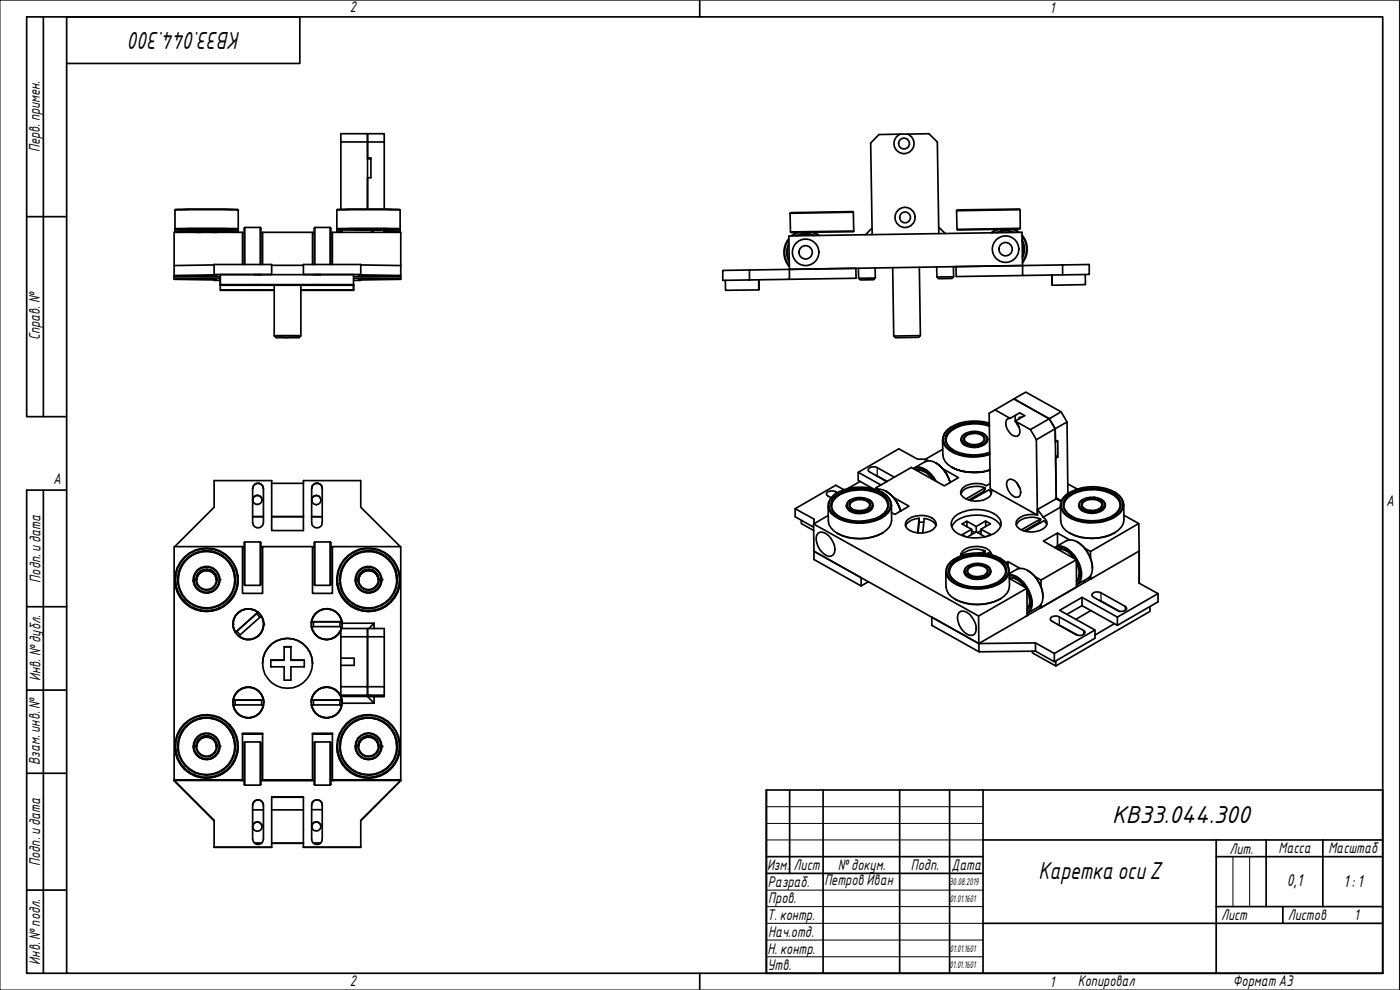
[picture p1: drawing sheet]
<svg xmlns="http://www.w3.org/2000/svg" width="420mm" height="297mm" viewBox="0 0 420 297" stroke-linecap="round" stroke-linejoin="round" font-family="sans-serif">
<g fill="none" stroke="#000" stroke-width=".51">
<path d="M102.3 42.6h8v-2.5h-8v22.7M110.3 53.3h1v-5.9h-1v-7.3h5v2.5h-5v20.1M110.3 47.7h1M115.3 42.6v20.1M272.3 40.2a3 3 0 0 1 1.4 4.6 3 3 0 0 1-4.8 .1 3 3 0 0 1 1.3-4.6M272.4 40.2l-8.6 .2-2.5 2.5 .4 27.5M272.4 40.2l6.4-.1 2.5 2.5 .4 27.5M52.5 63l.2-.1 3.1-.2h12.3l3.2 .2 .2 .1M52.5 63h19M52.5 69.5h19M52.5 63v6.5M52.5 69.5l.2 .1"/>
<path d="M52.7 68.9l-.2-.3 4.1-.1 14.9 .1-.2 .3M52.7 68.8h18.5l-5.4 .2zM53.1 69.7l-.4-.1h18.5l-.4 .1M53.3 68.8l10.5-.1 6.8 .2-12.2 .1zM53.8 69.7l-.5-.1h17.4l-.5 .1M56.1 68.8l2.1 .1M56.1 69.5l2.1 .1M58.2 68.8l7.6 .1zM58.8 68.8l6.4 .1zM59.6 69.7l-1.4-.1h7.6l-1.4 .1M60.7 69.7l-1.9-.1h6.4l-2 .1M64.3 79.5l-12 .2v3l12-.2v-3.1h17.2v3l-17.2-.1"/>
<path d="M65.8 68.8h2M65.9 68.8l-.1 .1M65.9 69.5l-.1 .1M67.8 69.5l-2 .1M71.5 63v6.5M71.5 69.5l-.2 .1M72.8 79.4v-9.7h-20.5v10M72.8 69.9h.5M73.5 68.2v11.2M78.1 68.2h-4.6l-.2 .3v10.9M78.1 68.2l.2 .3v10.9M78.1 68.2v11.2"/>
<path d="M78.3 69.9h.5M78.8 79.4v-9.7h15v9.7M81.5 79.6h9.6M93.8 69.9h.5M94.5 68.2v11.2M99.1 68.2h-4.6l-.2 .3v10.9M99.1 68.2l.2 .3v10.9M99.1 68.2v11.2M99.3 69.9h.5M99.8 79.4v-9.7h20.5v10M101.1 63l.2-.1 3.1-.2h12.4l3.1 .2 .2 .1M101.1 63h19"/>
<path d="M101.1 63v6.5M101.1 69.5l.2 .1M101.3 68.9l-.2-.3 4.2-.1 14.8 .1-.2 .3M101.3 68.9l6.1-.2 12.4 .1-5.1 .2zM101.9 68.9l5.9-.2 11.5 .1-5.9 .2zM102.3 69.4l-1.2 .1M102.3 68.9v.8l-1-.1 .5 .1M102.4 68.9v.8M102.6 68.9l.1 .8M104.7 68.8l2.1 .1M106.8 68.9h7.6zM107.4 68.9l6.4-.1z"/>
<path d="M108.3 79.5l12 .2M111.2 69l.7 .7M111.4 69l.7 .7M115.3 69.3l4.8 .2M115.3 69.5l4.6 .1-.5 .1M115.3 69.5l4 .1-.6 .1M115.3 69v.7M116.5 68.8l-2.1 .1M116.5 69.5l-1.2 .1M120.1 63v6.5M120.1 69.5l-.2 .1M120.3 79.7v3l-12-.2v-3.1h-17.2v3l17.2-.1"/>
<path d="M236.7 71.9a6.3 6.3 0 0 0 .1 7.7M236.7 71.6a6.5 6.5 0 0 0 .1 8.3M236.7 70.8l70-1.1 .2 10-70 1.1zM236.7 73.5l-.4 2 .1 1.3 .4 1.3M236.7 73.1a5.7 5.7 0 0 0 .1 5.4M237.1 64l.1 5.6M239.2 69.7l-1.7 1.1M239.8 69.7l-1.9 1.1M243.6 69.7l1.9 .9M244 70.7l-2-.5-1.3 .1-1.3 .5M244.2 69.7l1.7 .9M244.4 70.7a5.7 5.7 0 0 0-5.4 .1"/>
<path d="M256.1 63.7l-.2-.2-18.6 .3-.2 .2M256.1 63.7l-19 .3M256.1 63.7l.1 5.6M256.2 69.3l-19 .3M256.2 69.3l-.2 .2-18.6 .3-.2-.2M261.7 68.4l-2 2.1M281.7 68.1l2 2M286.1 80l.1 3-.5 .6h-4l-.5-.5-.1-3M287.1 63.2l.1 5.6M299.2 68.8l-1.7 1M299.8 68.8l-1.9 1M303.6 68.7l1.9 1"/>
<path d="M304 69.7l-2-.4-1.3 .1-1.3 .4M304.2 68.7l1.7 1M304.4 69.7a5.7 5.7 0 0 0-5.4 .1M306.1 62.9l-.2-.2-18.6 .3-.2 .2M306.1 62.9l-19 .3M306.1 62.9l.1 5.6M306.2 68.5l-19 .3M306.2 68.5l-.2 .2-18.6 .3-.2-.2M306.7 70.5a6.5 6.5 0 0 1 .2 8.3M306.7 72a5.7 5.7 0 0 1 .1 5.4M306.7 70.8a6.3 6.3 0 0 1 .2 7.7M306.7 72.4l.5 1.3 .1 1.3-.5 2"/>
<path d="M306.9 79.7l-20 .3 .1 3 19.9-.3M318.9 79.5v3l-12 .2v-3l20-.3v2.9l-8 .2M52.3 82.7v.8M52.3 83h13.8M58.9 83.6h6.2zM58.9 82.9h6.2zM66.1 83.5h-13.8v.3l13.8 .3M66.1 85.4h40v-3h-40v4.7h16.2M66.1 82.4v3.2h40M66.1 87h16.2M75.8 87h2.9zM75.8 85.5h2.9z"/>
<path d="M76.3 82.4h2.2M82.3 85.6v15.2M90.3 85.6v15.2l-.5 .5M90.3 87.1h15.8v-1.7v1.7M90.3 87h15.8M93.5 87h2.8zM93.5 85.5h2.8zM94 82.4h2.3M106.1 83.5h14.2v.3l-14.2 .3M106.1 83h14.2M107.5 83.6h6.2zM107.5 82.9h6.2z"/>
<path d="M120.3 82.7v.8M217.7 84.1v3l10-.1M224.9 81l-8 .1v3l20-.3v-3l-12 .2v3M227.7 83.9l.1 3.1zM236.9 80.8l20-.3v3l-20 .3M262.6 80.4l.1 3-.5 .5-4 .1-.5-.5-.1-3M262.7 83.4l-5 .1M275.9 80.2l.3 20.5-.5 .5-7 .1-.5-.5-.3-20.5M286.2 83l-5 .1M315.7 82.5l.1 3.1-.1-3.1M325.7 82.4l.1 3-10 .2M82.3 100.8h8"/>
<path d="M82.3 100.8l.5 .5M82.8 101.3h7zM276.2 100.7l-8 .1M304.3 119.7l10.6 6 1.8 2.9v4l.7-.4 .1 4.9M304.3 119.7l10.6 6 3.6-2.1 1.7 3M304.3 119.7l3.5-2 10.7 5.9M304.3 119.7l-5.7 3.3M277.7 137.8l.9 .4M277.7 137.8v.7M277.7 137.8h-2.3l-5.7-3.1-12.1 7M280.9 138.9a9.9 9.9 0 0 1 4.3 5.9 9.6 9.6 0 0 0-5.9-6.5l-1.7 .2-3.3 1.9M282.9 131.9l.1 4.6a6.1 6.1 0 0 0 5.5 4.8 16.7 16.7 0 0 0 8.6-.3 15 15 0 0 1-11.5-.8"/>
<path d="M283 134.8l-5.3 3M285.6 128a4.2 4.2 0 0 0-2.4 5.2 9.5 9.5 0 0 0 8.3 3.9h1.9l3.7-.7M289.4 130.3a5.3 5.3 0 0 1 6.6 .6 1.84 1.84 0 0 1-1.5 2.4 5.1 5.1 0 0 1-5.8-1l-.1-.7 .2-.7zM289.6 130.8a4.3 4.3 0 0 1 5.9 .4 1.97 1.97 0 0 1-1.9 2.1 4.2 4.2 0 0 1-4.4-1.3v-.6zM294.6 132.8l.6-.5 .2-.6a2.32 2.32 0 0 0-2.5-1.7 3.1 3.1 0 0 0-3.5 1.8l.7 1.1M295.1 130a1.72 1.72 0 0 1 1.3 1.6 1.72 1.72 0 0 1-1.2 1.7 6 6 0 0 1-6.3-.5 1.65 1.65 0 0 1 .7-2.7M296.4 131.7a2.05 2.05 0 0 1-1.6 2.1 5.5 5.5 0 0 1-6.2-1l-.2-1M296.9 127.6a13.3 13.3 0 0 0-11.1 1.2 3.5 3.5 0 0 0-1.9 3.3 3.5 3.5 0 0 0 2.3 3M296.9 127.3a13.8 13.8 0 0 0-11.5 1.4 3.4 3.4 0 0 0 0 5.9 13.3 13.3 0 0 0 11.7 1.1M296.9 126.9a13.8 13.8 0 0 0-12.7 2.2 3.6 3.6 0 0 0 1.1 6 14.3 14.3 0 0 0 11.8 1M296.9 127.9a12.2 12.2 0 0 0-12.2 2.1l-.6 1-.2 1M298.6 123l-1.7 1 .3 22.7 14.1 7.8-.3-22.6"/>
<path d="M298.6 123l4.5 2.5M303.1 125.5l-.5 .1a2.49 2.49 0 0 0 0 3.7 2.58 2.58 0 0 0 2.8 1.6 2.09 2.09 0 0 0 .4-2.8l-1.1-1.7M303.1 125.5l2.9-1.6 1.5 .8-2.8 1.7M304.7 126.4l4.5 2.5M304.8 124.6v1.7M304.9 126.5l1 1.8M306.6 125.2l-.8 .1-.1 .5M309.2 128.9l5.7-3.2 1.8 2.9-5.7 3.3M309.2 128.9l1.8 3M316.8 136.7l.7 .4-.7 .4 .2 12 1.4 .8-1.4-.8M75.8 146.6a1.62 1.62 0 0 1 1.6-1.6 1.62 1.62 0 0 1 1.7 1.6M75.8 150a1.43 1.43 0 0 1 1.4-1.4 1.43 1.43 0 0 1 1.5 1.4"/>
<path d="M75.8 155.1h3.3M75.8 155h3.3M76.5 145.3a1.6 1.6 0 0 1 1.6-.2 1.6 1.6 0 0 1 1 1.4v10.3a1.62 1.62 0 0 1-1.7 1.6 1.62 1.62 0 0 1-1.6-1.6v-10.3l.2-.7zM81.5 155.1h9.6M81.5 155h9.6M81.5 145h9.6M93.5 146.6a1.59 1.59 0 0 1 1.6-1.6 1.59 1.59 0 0 1 1.6 1.6M93.5 150a1.4 1.4 0 0 1 1.4-1.4 1.4 1.4 0 0 1 1.4 1.4M93.5 155l3.2 .1h-3.2M94.1 145.3a1.59 1.59 0 0 1 1.7-.2 1.59 1.59 0 0 1 .9 1.4v10.3a1.59 1.59 0 0 1-1.6 1.6 1.59 1.59 0 0 1-1.6-1.6v-10.3l.2-.7zM94.9 145h.5M240.5 156.1v1l3.7 2.1"/>
<path d="M244.2 157.2l.1 8.2M244.3 157.1v-1.3l-5.7-3.2v2.5l5.6 3.1M248.5 154.7l-4.3 2.5 49.5 27.6 14.5-8.3M250.4 148.4a14.3 14.3 0 0 1 14.7-.5 3.7 3.7 0 0 1 2.2 3.5 3.7 3.7 0 0 1-2.3 3.4 14 14 0 0 1-14.6-.3 3.6 3.6 0 0 1 0-6.1zM250.6 148.9a12.7 12.7 0 0 1 15.1 .1 3.5 3.5 0 0 1-1.4 5.8 13 13 0 0 1-14-1 3.3 3.3 0 0 1 .3-4.9zM251.3 147.8a2.34 2.34 0 0 0-3.3 .3l.1 .4 1.3 .8M253.2 146.9l-2.4-1.3-12.2 7M255 150.1a6 6 0 0 1 6.2 .1 1.51 1.51 0 0 1-.2 2.5 5.3 5.3 0 0 1-6.6-.6l-.2-.7zM255.2 150.6a4.3 4.3 0 0 1 6 .4 1.89 1.89 0 0 1-2 2.1 4.1 4.1 0 0 1-4.3-1.3l-.1-.6zM258.1 144.4l-3.6 2.1M260.3 152.7l.7-1.1a2.36 2.36 0 0 0-2.5-1.7 3.7 3.7 0 0 0-3.3 1.2l-.2 .6 .2 .6 .6 .5M260.7 149.9a1.68 1.68 0 0 1 1.3 1.6 1.68 1.68 0 0 1-1.1 1.6 5.9 5.9 0 0 1-6.4-.4 1.64 1.64 0 0 1 .8-2.7"/>
<path d="M262 151.6a2.07 2.07 0 0 1-1.6 2.1 5.3 5.3 0 0 1-6.1-1.1l-.3-1M262.7 142.5l3.6 1.9M262.9 146.4l.8 .4M262.9 146.4v.5M263.1 146.9a6.1 6.1 0 0 1 6 3.7l1.2 2.7a9.9 9.9 0 0 0-4.3-5.9M264.3 154.8a3.6 3.6 0 0 0 2.2-3.3 3.6 3.6 0 0 0-2.1-3.2 12.9 12.9 0 0 0-13.8 1 3.5 3.5 0 0 0 1.2 5.7M264.4 145.5l-6.8-3.8v2.4l4.3 2.5M264.7 147.7a4.1 4.1 0 0 1 2.5 5.1 9.3 9.3 0 0 1-8.1 4.2 12.3 12.3 0 0 1-9.6-2.9 3.5 3.5 0 0 1 .4-5.3l1.4-.9M265 159.8a14.3 14.3 0 0 1-13.7 .2M266.5 151.6a4.4 4.4 0 0 0-2.9-3.5 13.3 13.3 0 0 0-12.4 .9l-1.5 1.9-.1 .9M267.5 151.4l.1 4.7a4.7 4.7 0 0 1-2.7 3.8 14.6 14.6 0 0 1-14.6-.6l-1.5-1.9-.3-5.7M268.3 149.3l4.5 2.6-4.3 2.5-1-.6"/>
<path d="M268.4 143.2l-5.1-2.9a2.11 2.11 0 0 0-2.8 .6l.1 .4 .4 .3 5.1 2.9M272 156.4a6.6 6.6 0 0 1 8.4-.4 1.75 1.75 0 0 1-.4 2.9 6.8 6.8 0 0 1-7.7-.3l-.5-.7-.1-.8zM274.1 140.6a3.3 3.3 0 0 1 4 .4l2.1 2.1 .8 1.3M274.3 140.7a3.8 3.8 0 0 1 4.5 1.3l1.7 2.1M275 141a4.9 4.9 0 0 1 4.8 2.8M275.1 141.1h1.6l.9 .4M275.8 156.7v-1.2l-.4 4.4M275.8 156.7h1.4M275.8 155.5a4.6 4.6 0 0 0-4 2.3M275.8 156.7l-.3 3.2M280.9 157.7a3.7 3.7 0 0 0-3.5-2.1l-.5 4.3M283.1 140.8l4.6 2.5-4.3 2.5-9.9-5.5-10.6 6.1"/>
<path d="M286.6 154.9a11.1 11.1 0 0 1 12.7-.1 2.79 2.79 0 0 1 0 4.6 11.3 11.3 0 0 1-12.7 .1 2.9 2.9 0 0 1 0-4.6zM290.1 156.4l-1.4 .8 2.9 1.6v1.6M290.2 158l-.1-1.6 2.9 1.6v1.6M291.6 159.2l1 .6M291.6 158.8l-2.9 1.7 1.1 .5M294.4 159.2l-1 .6M295.2 147.4l.5-1-5.8 3.3M295.2 147.4l-4.5 2.6M295.2 147.4l.4 .2M295.7 146.4a7.6 7.6 0 0 0-6.5 .6l-.8 1.3M295.8 156.3l-2.8 1.7M295.8 158v-1.7l1.4 .8-2.8 1.7"/>
<path d="M297.2 145l-1.2 .7a6.9 6.9 0 0 0-7 .7 1.72 1.72 0 0 0 .1 2.8 6.8 6.8 0 0 0 8-.2l.5-1.6-.3-.7M297.5 148.1l-.8-1.1-5.5 3.2M300.4 157.8a7.8 7.8 0 0 0-7.5-3.3 7.6 7.6 0 0 0-7.3 3.5M302.6 144a2.1 2.1 0 0 1 2.6 1 3.5 3.5 0 0 1 .7 4 3.1 3.1 0 0 1-3.6-2.8l-.2-.9 .1-.8zM305.1 144.8l1 1.7M311.2 154.5a5.7 5.7 0 0 0-6.2 2 2.27 2.27 0 0 0 2 2.7 6.8 6.8 0 0 0 6.8-1.2 1.83 1.83 0 0 0-.7-2.8M311.3 152.9v1.6M311.3 152.9l1.8 2.3M311.8 156.7l.5-1-5.8 3.3M311.8 156.7l-4.5 2.6M311.8 156.7l.4 .2M312.3 155.7a6.6 6.6 0 0 0-7 1.2l-.3 .6"/>
<path d="M314.1 157.4l-.8-1.1-5.5 3.1M317.4 159.9l3.6 2.1M318.3 152.2l-5.2 3M318.5 150.5l-1.5-.8-5.7 3.2M318.6 150.2l-.2 .1M319.3 149.2a12.5 12.5 0 0 1 11-3 8.8 8.8 0 0 1 6.4 3.6 3.8 3.8 0 0 1-2.1 5 14.1 14.1 0 0 1-14.6-.4 3.5 3.5 0 0 1-.7-5.2zM320 149.1a12.7 12.7 0 0 1 14-1.2 3.6 3.6 0 0 1 2.4 3.2 3.6 3.6 0 0 1-2 3.4 13.7 13.7 0 0 1-13 .3 3.5 3.5 0 0 1-1.4-5.7zM320.5 148.1l-.3-21.5-3.5 2 .3 21.1M320.5 145.2l2.8 1.5M324.4 150.4a5.5 5.5 0 0 1 6.8 0 1.61 1.61 0 0 1-.8 2.5 5.8 5.8 0 0 1-6.1-.6l-.3-.6v-.7zM324.7 150.7a4.4 4.4 0 0 1 6.1 0l.2 .6a2.56 2.56 0 0 1-2.7 1.8 3.8 3.8 0 0 1-3.6-1.1l-.2-.6zM325.5 152.6l-.6-.4-.2-.6a2.32 2.32 0 0 1 2.5-1.8 3.7 3.7 0 0 1 3.4 1.1l.1 .6-.2 .6-.5 .5"/>
<path d="M330.5 149.8a1.72 1.72 0 0 1 1.3 1.6 1.72 1.72 0 0 1-1.2 1.7 5.7 5.7 0 0 1-6.4-.5 1.59 1.59 0 0 1 .8-2.7M331.7 151.4a2.07 2.07 0 0 1-1.6 2.1 5.5 5.5 0 0 1-6.1-1l-.3-.9M334 154.7a3.6 3.6 0 0 0 2.2-3.2 3.6 3.6 0 0 0-2.1-3.3 12.9 12.9 0 0 0-13.8 1 3.4 3.4 0 0 0 1.3 5.7M334.4 147.6a4.1 4.1 0 0 1 2.5 5.1 8.2 8.2 0 0 1-6.3 3.9 13.4 13.4 0 0 1-11.4-2.6 3.5 3.5 0 0 1 .5-5.2l1.2-1M334.7 159.8a14.8 14.8 0 0 1-13.7 .1M336.2 151.5a4.4 4.4 0 0 0-2.9-3.4 13.2 13.2 0 0 0-12.4 .9l-.9 .8-.5 .9-.3 1.1M337.2 151.4l.1 4.6a5.3 5.3 0 0 1-4.2 4.5 14.8 14.8 0 0 1-13.2-1.3l-.9-.9-.5-1-.2-5.7M337.3 154.6l4.5 2.5-14.5 8.4M341.8 157.1l.1 8.2M52.5 164l11.8-11.8v-8h17.2v15h9.6v-15h17.2v8l11.8 11.8M52.5 173.9a9.5 9.5 0 0 0 9.5 9.6 9.5 9.5 0 0 0 9.5-9.6M53.5 173.9a8.5 8.5 0 0 1 8.5-8.5 8.5 8.5 0 0 1 8.5 8.5"/>
<path d="M58 173.9a4 4 0 0 0 4 4 4 4 0 0 0 4-4M59 174a2.98 2.98 0 0 1 3-3 2.98 2.98 0 0 1 3 3M59 174a2.99 2.99 0 0 1 3-2.8 2.99 2.99 0 0 1 3 2.8M59.7 172.1a3 3 0 0 1 5.1 1 3 3 0 0 0-2.8-1.9 3 3 0 0 0-2.8 1.9zM72.8 164.3h.5M72.8 164.2h.5M73.5 162.6v13M73.5 162.6l-.2 .2v12.6l.2 .2M73.5 162.6h4.6M73.5 175.6h4.6M78.1 162.6l.2 .2v12.6l-.2 .2M78.1 162.6v13"/>
<path d="M78.3 164.3h.5M78.3 164.2h.5M93.8 164.3h.5M93.8 164.2h.5M94.5 162.6v13M94.5 162.6l-.2 .2v12.6l.2 .2M94.5 162.6h4.6M94.5 175.6h4.6M99.1 162.6l.2 .2v12.6l-.2 .2M99.1 162.6v13M99.3 164.3h.5M99.3 164.2h.5"/>
<path d="M101.1 173.9a9.5 9.5 0 0 0 9.5 9.6 9.5 9.5 0 0 0 9.5-9.6M102.1 173.9a8.5 8.5 0 0 1 8.5-8.5 8.5 8.5 0 0 1 8.5 8.5M106.6 173.9a4 4 0 0 0 4 4 4 4 0 0 0 4-4M107.6 174a3 3 0 0 1 3-3 3 3 0 0 1 3 3M107.6 174a3 3 0 0 1 3-2.8 3 3 0 0 1 3 2.8M108.3 172.1a2.98 2.98 0 0 1 5.1 1 3 3 0 0 0-2.8-1.9 3 3 0 0 0-2.8 1.9zM244.3 165.4l49.5 27.7 14.5-8.4-.1-8.2M244.3 165.4v2.5l14.1 7.9 2.2-1.3M244.3 165.4l14.1 7.9v2.5M245.4 160.1a2.35 2.35 0 0 1 3.2 .5 4.8 4.8 0 0 1 1.5 5.9 2.12 2.12 0 0 1-3.1-.6 5 5 0 0 1-1.6-5.8zM284.8 169.2a12.7 12.7 0 0 1 12.6-2.8 6.8 6.8 0 0 1 5.2 4.1 4.1 4.1 0 0 1-2.2 4 14.2 14.2 0 0 1-14.6-.2 3.6 3.6 0 0 1-1-5.1zM286.1 168.6a12.7 12.7 0 0 1 15 .2 3.2 3.2 0 0 1-.4 5 12.7 12.7 0 0 1-15.1-.3 3.2 3.2 0 0 1 .5-4.9z"/>
<path d="M290.4 169.8a5.3 5.3 0 0 1 6.7 .8 1.86 1.86 0 0 1-1.6 2.4 5 5 0 0 1-5.8-1.2l-.1-.7 .2-.7zM290.7 170.2a4.6 4.6 0 0 1 5.5 .1l.3 .6a2.17 2.17 0 0 1-2.2 2 3.6 3.6 0 0 1-4.1-1.5l.1-.6zM294.4 160.4v-1.6l2.8 1.5-1 .7M294.5 165.9l1.2-.6-.3 .7M295.7 172.5l.5-.6 .2-.6a2.35 2.35 0 0 0-2.5-1.6 4 4 0 0 0-3.4 1.1l-.1 .6 .2 .6 .5 .5M295.7 165.3a6.9 6.9 0 0 0-6.6 .7l-.6 .7M295.7 161.1l-2.7-1.5-2.7 1.5M296.1 169.7a1.71 1.71 0 0 1 1.2 1.5 1.71 1.71 0 0 1-1.1 1.7 6 6 0 0 1-6.4-.4 1.71 1.71 0 0 1 .8-2.8M296.2 166.1l.5-.3 .5 .6M297.4 171.3a2.07 2.07 0 0 1-1.6 2.1 5.5 5.5 0 0 1-6.2-1.1l-.2-.9M297.6 166.4a3.3 3.3 0 0 0-2.9-2.3 5.7 5.7 0 0 0-6.3 1.9l-.1 .8M299.7 174.5a3.6 3.6 0 0 0 1.7-4.7 9.2 9.2 0 0 0-8.1-3.3 9.2 9.2 0 0 0-8.1 3.5 3.1 3.1 0 0 0 .9 3.9l1.1 .8"/>
<path d="M300 167.4a4.1 4.1 0 0 1 2.6 5.2 9.5 9.5 0 0 1-8.2 4.1 12.1 12.1 0 0 1-9.5-2.9 3.5 3.5 0 0 1 .4-5.2l1.3-1M300.4 179.6a14.3 14.3 0 0 1-13.8 .2M301.9 168.8l.6-.3 3.6 2M301.9 171.4a5.2 5.2 0 0 0-4.4-4.1 13.5 13.5 0 0 0-11 1.5l-.9 .9-.7 1.9M302.5 168.5v1.3M302.9 171.2l.1 4.6a4.7 4.7 0 0 1-2.8 3.9 14.7 14.7 0 0 1-14.6-.6l-.9-.9-.8-2.1-.1-4.6M302.9 172.1l2.3-1.3a3.9 3.9 0 0 1 4 .9 9.6 9.6 0 0 1 3.6 8.9l-.4 .9-.7 .6-3.3 1.8M302.9 172.4a7.6 7.6 0 0 1 6 4.9 6.1 6.1 0 0 1 .1 6.2l-.8 .6M302.9 172.6a6.5 6.5 0 0 1 5.2 3.9M302.9 173.2a5.3 5.3 0 0 1 4.6 2.9M302.9 173.4l.7-.1 1.5 .5M302.9 173.5l5.3 3"/>
<path d="M308.2 176.6a6.7 6.7 0 0 1 .7 6.6l-.7 .6M308.2 177.3a5.2 5.2 0 0 1 0 5.8M308.4 171.2a9.6 9.6 0 0 1 4.6 7.9M310.7 173.1l1.7 .9M312.4 174v2M316.5 164.3a3.1 3.1 0 0 1 3.9 .3 9.2 9.2 0 0 1 3.9 9.6l-1.2 1.3M316.7 164.4a3.8 3.8 0 0 1 4.5 1.4l1.8 2.1-10.6 6.1M316.8 164.1l3.2-1.9a4.4 4.4 0 0 1 5.2 1.9 9.1 9.1 0 0 1 2.5 7.9l-.5 .9-.7 .6-3.2 1.9M317.4 163.8v-3.9l-4.3 2.5 9.9 5.5 .1 8.2-10.6 6.2M317.4 164.8a4.2 4.2 0 0 1 4 1.6l.9 1.1M317.6 164.9l.7-.1 1.7 .4M323 168a6.7 6.7 0 0 1 .7 6.7l-.6 .5"/>
<path d="M323 168.7a5.2 5.2 0 0 1 .1 5.8M323.3 162.6a9.6 9.6 0 0 1 4.6 7.9M323.9 172.1l-.4 1.6-.4 .6M324.7 179.2l10.6 6v2.4l-10.6-5.9zM324.7 179.2l-6.7 3.9 10.6 5.9v2.5l-12.2 7.1M325 174.4l.6 .3M325.6 164.5l1.7 1M327.3 165.5v1.9M327.3 172.7v1l-.5-.4M327.9 178a2.37 2.37 0 0 1 2.5-.2l7.2 4.1 .5 .8a2.02 2.02 0 0 1-2.7 .5l-7.2-4-.5-.8zM341.9 165.3v9.7M341.9 165.3l-34 19.6"/>
<path d="M341.9 175l5.6 3.1M347.5 178.1l-12.2 7.1M347.5 178.1v2.5l-12.2 7M70.7 189.7a4.6 4.6 0 0 1 2.8-6.9 4.6 4.6 0 0 1 5.6 4.8 4.6 4.6 0 0 1-6.3 3.9l-1.2-.6M71.1 189.3l1 1.2M71.1 189.3l-.4 .4M71.6 190.9l6.8-6.1a4.6 4.6 0 0 1-.8 5.9 4.6 4.6 0 0 1-6 .2zM77 184.1l1 1.1M77 184.1l-5.9 5.2M77.4 183.7l-6.7 6M77.4 183.7a4.6 4.6 0 0 0-5.9 .2 4.6 4.6 0 0 0-.8 5.8M77.4 183.7l-.4 .4"/>
<path d="M78.8 199.1a7.5 7.5 0 0 1 7.5-7.5 7.5 7.5 0 0 1 7.5 7.5M81.3 198l4 .1v-4.1h2v4.1l4-.1v2.1h-4v4h-2v-4h-4zM85.3 194.1h2M87.3 198.1h4M93.4 187.3a4.6 4.6 0 0 1 4.6-4.6 4.6 4.6 0 0 1 4.7 4.6M93.5 186.5h9.1M93.5 188a4.6 4.6 0 0 0 4 3.9 4.6 4.6 0 0 0 4.8-2.9 4.6 4.6 0 0 1-4.8 2.9 4.6 4.6 0 0 1-4-3.9h9.1l-.2 .6 .2-.6M93.5 186.5a4.6 4.6 0 0 1 4.5-3.8 4.6 4.6 0 0 1 4.6 3.8M94.1 186.5v1.5M102 186.5v1.5M102.3 197.5h4v2.1h-4zM102.3 191.1h8v-2.5h-8v8.9"/>
<path d="M102.3 199.6v9.4M102.7 187l-.2 1.6M102.7 187a4.6 4.6 0 0 0-6.6-3.9 4.6 4.6 0 0 0-1.3 7.5 4.6 4.6 0 0 0 7.5-1.4M102.7 187h9.6M112.3 187l-1.6 1.6M112.3 187v1.6M115.3 191.1v-2.5h-5v20h1l-1 .2M287.8 183.8a2.35 2.35 0 0 1 3.2 .5 4.9 4.9 0 0 1 1.5 5.9 2.26 2.26 0 0 1-3.1-.5 5.1 5.1 0 0 1-1.6-5.9zM293.7 184.8l.1 8.3-14.1-7.9v2.4l14.1 8M293.8 193.1l17-.2v2.5l-17 .2zM309.1 180.6l-.4 1.7-.5 .6M309.8 195.4v.5l7.1 3.9v-1.5"/>
<path d="M310.8 195.4l5.6 3.2v-2.5M310.8 192.9l5.6 3.2M311.9 181.9l.6 .4M312.5 181.3v1M315.4 185.3a2.37 2.37 0 0 1 2.5-.2l7.3 4.1 .4 .3v.4a1.93 1.93 0 0 1-2.7 .5l-7.2-4-.4-.4zM317.4 187.3l6.1 3.3M318.9 188.1h-.1M324.7 181.7l-4.5 2.6M327.4 183.2l-4.6 2.7M328.6 189l-12.2 7.1M329.9 180.1l6.1 3.3M331.4 180.8l-.1 .1"/>
<path d="M334.5 187.1l-5.9 3.4M345.1 182v1.4l-28.2 16.4M69.9 210.8a4.6 4.6 0 0 1 4.6-4.6 4.6 4.6 0 0 1 4.7 4.6M70 210h9.1M70 211.5h9.1a4.6 4.6 0 0 1-4.6 3.9 4.6 4.6 0 0 1-4.5-3.9zM70 211.5a4.6 4.6 0 0 0 4.5 3.9 4.6 4.6 0 0 0 4.6-3.9M70 210a4.6 4.6 0 0 1 4.5-3.8 4.6 4.6 0 0 1 4.6 3.8M70.6 210v1.5M78.5 210v1.5M93.5 210h9.1M93.5 211.5h9.1a4.6 4.6 0 0 1-4.6 3.9 4.6 4.6 0 0 1-4.5-3.9zM93.5 211.5a4.6 4.6 0 0 0 4.5 3.9 4.6 4.6 0 0 0 4.6-3.9"/>
<path d="M93.5 210a4.6 4.6 0 0 1 4.5-3.8 4.6 4.6 0 0 1 4.6 3.8M94.1 210v1.5M102 210v1.5M102.3 206h8v2.6h-8M102.3 208.9a4.6 4.6 0 0 0-7.5-1.4 4.6 4.6 0 0 0 1.3 7.5 4.6 4.6 0 0 0 6.6-4M102.3 209a4.6 4.6 0 0 0-5.2-2.7 4.6 4.6 0 0 0-3.7 4.5M102.3 209l.4 1.8M102.4 209h-.1M102.4 209h7.9l2 2M102.4 209l.3 2M102.7 211h9.6M110.3 208.6h5v.4h-5z"/>
<path d="M112.3 209v2M115.3 206v-14.9h-5v14.9h5v2.6M52.3 234v.2h21M52.5 223.9a9.5 9.5 0 0 0 9.5 9.6 9.5 9.5 0 0 0 9.5-9.6M53.5 223.9a8.5 8.5 0 0 1 8.5-8.5 8.5 8.5 0 0 1 8.5 8.5M58 223.9a4 4 0 0 0 4 4 4 4 0 0 0 4-4M59 224a2.99 2.99 0 0 1 3-2.8 2.99 2.99 0 0 1 3 2.8M59.7 222a2.99 2.99 0 0 1 3.3-.8 2.99 2.99 0 0 1 2 2.8 2.99 2.99 0 0 0-3-3 2.99 2.99 0 0 0-3 3l.2-1.1zM72.8 234h-20.5v-70h20.5v14h6v-14h15v14h6v-14h20.5v70h-20.5M72.8 234v-14h6v14M72.8 234v.2M72.8 220.2h6"/>
<path d="M73.5 222.6v13M73.5 222.6l-.2 .2v12.6l.2 .2M73.5 222.6h4.6M73.5 235.6h4.6M78.1 222.6l.2 .2v12.6l-.2 .2M78.1 222.6v13M78.3 234.2h16M78.8 234v.2M78.8 234h15M81.5 239.2h9.6h-9.6v15h-17.2v-8l-12-12 12 12M93.8 234v-14h6v14.2M93.8 234v.2"/>
<path d="M93.8 220.2h6M94.5 222.6v13M94.5 222.6l-.2 .2v12.6l.2 .2M94.5 222.6h4.6M94.5 235.6h4.6M99.1 222.6l.2 .2v12.6l-.2 .2M99.1 222.6v13M99.3 234.2h21M101.1 223.9a9.5 9.5 0 0 0 9.5 9.6 9.5 9.5 0 0 0 9.5-9.6M102.1 223.9a8.5 8.5 0 0 1 8.5-8.5 8.5 8.5 0 0 1 8.5 8.5M106.6 223.9a4 4 0 0 0 4 4 4 4 0 0 0 4-4M107.6 224a3 3 0 0 1 3-2.8 3 3 0 0 1 3 2.8"/>
<path d="M108.3 222a2.99 2.99 0 0 1 3.3-.8 2.99 2.99 0 0 1 2 2.8 3 3 0 0 0-3-3 3 3 0 0 0-3 3l.2-1.1zM120.3 234.2l-12 12v8h-17.2v-15M120.3 234.2l-12 12M120.3 234v.2M64.3 254.2h17.2M75.8 241.6a1.62 1.62 0 0 1 1.6-1.6 1.62 1.62 0 0 1 1.7 1.6M75.8 248a1.43 1.43 0 0 1 1.4-1.4 1.43 1.43 0 0 1 1.5 1.4M75.8 243h3.3M76.4 253h2.1M76.5 240.3a1.66 1.66 0 0 1 2.6 1.2v10.3a1.62 1.62 0 0 1-1.7 1.6 1.62 1.62 0 0 1-1.6-1.6v-10.3zM76.5 253h2M81.5 243h9.6"/>
<path d="M81.5 253h9.6M91.1 254.2h17.2M93.5 241.6a1.59 1.59 0 0 1 1.6-1.6 1.59 1.59 0 0 1 1.6 1.6M93.5 248a1.4 1.4 0 0 1 1.4-1.4 1.4 1.4 0 0 1 1.4 1.4M93.5 242.9h3.2M94 253h2.2M94.1 240.3a1.64 1.64 0 0 1 2.6 1.2v10.3a1.59 1.59 0 0 1-1.6 1.6 1.59 1.59 0 0 1-1.6-1.6v-10.3l.2-.7zM94.1 253h2.1"/>
<circle cx="271.3" cy="43.1" r="1.62"/>
<circle cx="241.8" cy="75.7" r="4"/>
<circle cx="241.8" cy="75.7" r="2"/>
<circle cx="271.6" cy="65.2" r="3"/>
<circle cx="271.6" cy="65.2" r="1.62"/>
<circle cx="301.8" cy="74.8" r="4"/>
<circle cx="301.8" cy="74.8" r="2"/>
<circle cx="77.2" cy="150" r="1.41"/>
<circle cx="94.9" cy="150" r="1.4"/>
<circle cx="62" cy="173.9" r="8.5"/>
<circle cx="62" cy="173.9" r="8.7"/>
<circle cx="62" cy="173.9" r="3"/>
<circle cx="62" cy="173.9" r="3.2"/>
<circle cx="62" cy="173.9" r="9.5"/>
<circle cx="62" cy="173.9" r="4"/>
<circle cx="62" cy="173.9" r="3.8"/>
<circle cx="62" cy="173.9" r="9.3"/>
<circle cx="110.6" cy="173.9" r="8.5"/>
<circle cx="110.6" cy="173.9" r="9.5"/>
<circle cx="110.6" cy="173.9" r="8.7"/>
<circle cx="110.6" cy="173.9" r="9.3"/>
<circle cx="110.6" cy="173.9" r="4"/>
<circle cx="110.6" cy="173.9" r="2.99"/>
<circle cx="110.6" cy="173.9" r="3.8"/>
<circle cx="110.6" cy="173.9" r="3.2"/>
<circle cx="74.5" cy="187.3" r="4.7"/>
<circle cx="86.3" cy="199" r="7.5"/>
<circle cx="74.5" cy="210.8" r="4.7"/>
<circle cx="62" cy="223.9" r="3"/>
<circle cx="62" cy="223.9" r="9.5"/>
<circle cx="62" cy="223.9" r="8.5"/>
<circle cx="62" cy="223.9" r="3.2"/>
<circle cx="62" cy="223.9" r="9.3"/>
<circle cx="62" cy="223.9" r="4"/>
<circle cx="62" cy="223.9" r="8.7"/>
<circle cx="62" cy="223.9" r="3.8"/>
<circle cx="110.6" cy="223.9" r="9.3"/>
<circle cx="110.6" cy="223.9" r="8.7"/>
<circle cx="110.6" cy="223.9" r="4"/>
<circle cx="110.6" cy="223.9" r="9.5"/>
<circle cx="110.6" cy="223.9" r="2.99"/>
<circle cx="110.6" cy="223.9" r="3.2"/>
<circle cx="110.6" cy="223.9" r="8.5"/>
<circle cx="110.6" cy="223.9" r="3.8"/>
<circle cx="77.2" cy="248" r="1.43"/>
<circle cx="94.9" cy="248" r="1.4"/>
</g>
<g fill="#000">
<circle cx="58" cy="173.9" r=".25"/>
<circle cx="66" cy="173.9" r=".25"/>
<circle cx="106.6" cy="173.9" r=".25"/>
<circle cx="114.6" cy="173.9" r=".25"/>
<circle cx="69.9" cy="187.3" r=".25"/>
<circle cx="79.1" cy="187.3" r=".25"/>
<circle cx="58" cy="223.9" r=".25"/>
<circle cx="66" cy="223.9" r=".25"/>
<circle cx="106.6" cy="223.9" r=".25"/>
<circle cx="114.6" cy="223.9" r=".25"/>
</g>
<path d="M250.8 147.5v.7M263.3 140.3v2.5M330.4 177.8l.1 2.5M317.9 185.1v2.5M325.2 189.2v1.2M337.6 181.9l.1 1.3" fill="none" stroke="#000" stroke-width=".38"/>
<path d="M20 5.1h395v286.9h-395zM210 0v5.1M210 292v5" fill="none" stroke="#000" stroke-width=".51"/>
<path d="M0 0h420v297h-420z" fill="none" stroke="#000" stroke-width=".3"/>
<g fill="none" stroke="#000" stroke-width=".51">
<path d="M230 237h185v55h-185zM237 237v25.1M247 237v55M270 237v55M285 237v55M295 237v55M230 257h65M295 252h120M365 257h50M365 252v40M380 252v20M397 252v20"/>
<path d="M230 262.1h65M295 277h120M365 272h50M385 272v5"/>
</g>
<path d="M230 242h65M230 247.1h65M230 252h65M370 257v15M375 257v15M230 267.1h65M230 272h65M230 277h65M230 282.1h65M230 287.1h65" fill="none" stroke="#000" stroke-width=".3"/>
<path d="M13 5.1v119.9M20 19h70v-13.9h-82v119.9h12M8 65h12M13 147.1v144.9M20 147.1h-12v144.9h12M8 182h12M8 207.1h12M8 232h12M8 267.1h12" fill="none" stroke="#000" stroke-width=".51"/>
<g font-size="7">
<text x="72.2" y="9.5" transform="rotate(180 72.2 9.5)">КВ33.044.300</text>
<text x="333.8" y="247">КВ33.044.300</text>
<text x="311.7" y="263.8">Каретка осиZ</text>
</g>
<g font-size="5">
<text x="386.2" y="265.9">0,1</text>
<text x="403.2" y="266.2">1: 1</text>
</g>
<g font-size="4.4">
<text x="105" y="3.7">2</text>
<text x="315" y="3.8">1</text>
<text x="11.9" y="45.6" transform="rotate(-90 11.9 45.6)">Перв. примен.</text>
<text x="12" y="102.2" transform="rotate(-90 12 102.2)">Справ. №</text>
<text x="16" y="145.2">A</text>
<text x="416" y="151.7">A</text>
<text x="12.2" y="174.8" transform="rotate(-90 12.2 174.8)">Подп. идата</text>
<text x="12.2" y="204.3" transform="rotate(-90 12.2 204.3)">Инв. №дубл.</text>
<text x="12" y="229.5" transform="rotate(-90 12 229.5)">Взам. инв. №</text>
<text x="369" y="256.1">Лит.</text>
<text x="383.7" y="256.1">Масса</text>
<text x="398.7" y="256.1">Масштаб</text>
<text x="12.1" y="259.8" transform="rotate(-90 12.1 259.8)">Подп. идата</text>
<text x="230.2" y="261.1">Изм.</text>
<text x="238.2" y="261.1">Лист</text>
<text x="251.5" y="261">№докум.</text>
<text x="273.4" y="261.2">Подп.</text>
<text x="285.6" y="261.2">Дата</text>
<text x="230.4" y="266.1">Разраб.</text>
<text x="247.4" y="265.7">Петров Иван</text>
<text x="230.6" y="271.1">Пров.</text>
<text x="230.3" y="276.1">Т. контр.</text>
<text x="230.5" y="281.1">Нач.отд.</text>
<text x="366.5" y="276.1">Лист</text>
<text x="386.5" y="276.1">Листов</text>
<text x="406.4" y="276">1</text>
<text x="230.4" y="286.1">Н. контр.</text>
<text x="12.1" y="289.4" transform="rotate(-90 12.1 289.4)">Инв. №подл.</text>
<text x="230.3" y="291.1">Утв.</text>
<text x="105" y="295.9">2</text>
<text x="315" y="296.1">1</text>
<text x="323.5" y="295.8">Копировал</text>
<text x="370" y="295.8">Формат А3</text>
</g>
<g font-size="2.8">
<text x="285" y="265.5">30.08.2019</text>
<text x="285.1" y="270.6">01.01.1601</text>
<text x="285.1" y="285.5">01.01.1601</text>
<text x="285" y="290.6">01.01.1601</text>
</g>
</svg>
